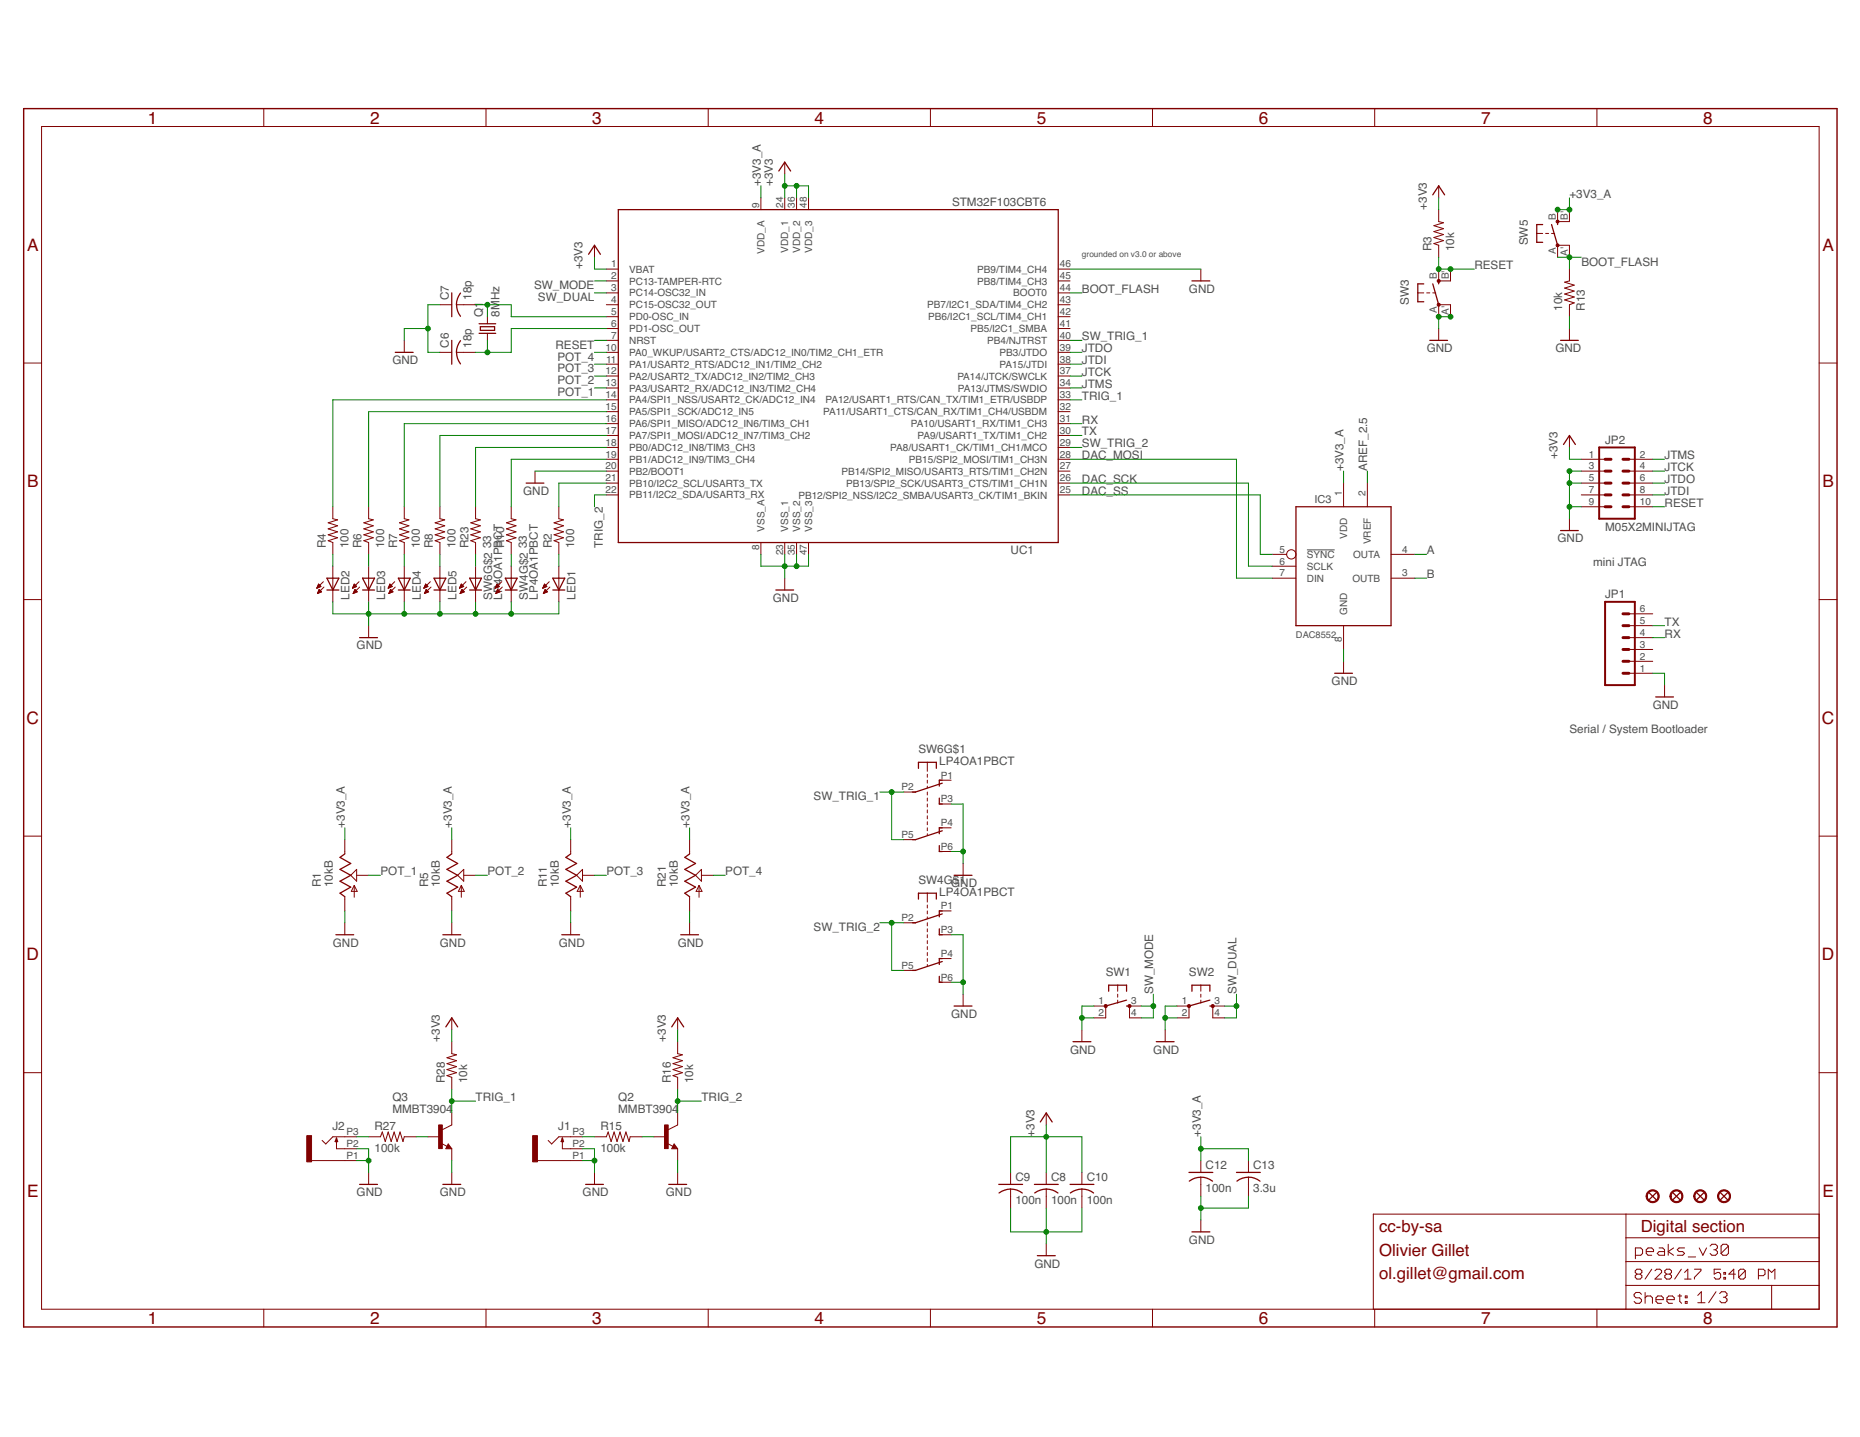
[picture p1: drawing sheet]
<svg xmlns="http://www.w3.org/2000/svg" width="279mm" height="216mm" viewBox="0 0 279 216" stroke-linecap="round" stroke-linejoin="round" font-family="sans-serif">
<path d="M196.3 82.6h4.2" fill="none" stroke="#505050" stroke-width=".15"/>
<g fill="none" stroke="#800000" stroke-width=".15">
<path d="M6.2 19h267.1v177.7h-267.1zM39.6 16.3v2.7M73 16.3v2.7M106.4 16.3v2.7M139.8 16.3v2.7M173.1 16.3v2.7M206.5 16.3v2.7M239.9 16.3v2.7M89.3 36.9v1.8M114.3 29.7v1.8M117.9 24.4v1.7M117.9 29.7v1.8"/>
<path d="M119.7 29.7v1.8M121.5 29.7v1.8M216.1 27.9v1.8M216.1 31.5v1.8l.7 .2-1.4 .4 1.4 .5-1.4 .4 1.4 .4-1.4 .5 1.4 .5-1.4 .4 .7 .3v1.8M230.8 35.1h.9M232.2 35.1h.4M233.1 35.1h.4M234 31.5v1.8h1.8v-1.8M234 38.7v-1.8h1.8v1.8M3.6 54.5h2.6M60.7 51.1v1.8M66.1 45.8h1.8"/>
<path d="M66.1 52.9h1.8M68.6 45.8h2.8M68.6 52.9h2.8M73.2 47.6v1M73.2 50.1v1M91.1 49.4h1.8M91.1 51.1h1.8M91.1 45.8h1.8M91.1 40.4h1.8M91.1 47.6h1.8M91.1 54.7h1.8M91.1 56.5h1.8"/>
<path d="M91.1 58.3h1.8M91.1 52.9h1.8M91.1 42.2h1.8M91.1 44h1.8M159 49.4h1.7M159 51.1h1.7M159 45.8h1.7M159 40.4h1.7M159 47.6h1.7M159 54.7h1.7M159 56.5h1.7M159 58.3h1.7"/>
<path d="M159 52.9h1.7M159 42.2h1.7M159 44h1.7M180.4 40.4v1.8M213 44h.9M214.3 44h.5M215.2 44h.5M216.1 47.6v-1.8h1.8v1.8M216.1 40.4v1.8h1.8v-1.8M216.1 49.4v1.7M235.8 40.4v1.8l-.8 .2 1.5 .4-1.5 .5 1.5 .4-1.5 .5 1.5 .4-1.5 .5 1.5 .4-.7 .3v1.8M235.8 49.4v1.7"/>
<path d="M273.3 54.5h2.6M50 76.1v1.8l.7 .2-1.4 .4 1.4 .5-1.4 .5 1.4 .4-1.4 .4 1.4 .5-1.4 .4 .7 .3v1.8M55.4 76.1v1.8l.7 .2-1.4 .4 1.4 .5-1.4 .5 1.4 .4-1.4 .4 1.4 .5-1.4 .4 .7 .3v1.8M60.7 76.1v1.8l.7 .2-1.4 .4 1.4 .5-1.4 .5 1.4 .4-1.4 .4 1.4 .5-1.4 .4 .7 .3v1.8M66.1 76.1v1.8l.7 .2-1.4 .4 1.4 .5-1.4 .5 1.4 .4-1.4 .4 1.4 .5-1.4 .4 .7 .3v1.8M71.4 76.1v1.8l.8 .2-1.5 .4 1.5 .5-1.5 .5 1.5 .4-1.5 .4 1.5 .5-1.5 .4 .7 .3v1.8M76.8 76.1v1.8l.7 .2-1.4 .4 1.4 .5-1.4 .5 1.4 .4-1.4 .4 1.4 .5-1.4 .4 .7 .3v1.8M80.4 70.8v1.8M83.9 76.1v1.8l.7 .2-1.4 .4 1.4 .5-1.4 .5 1.4 .4-1.4 .4 1.4 .5-1.4 .4 .7 .3v1.8M91.1 69h1.8M91.1 67.2h1.8M91.1 63.6h1.8"/>
<path d="M91.1 70.8h1.8M91.1 72.6h1.8M91.1 65.4h1.8M91.1 61.8h1.8M91.1 60.1h1.8M91.1 74.4h1.8M159 69h1.7M159 67.2h1.7M159 63.6h1.7M159 70.8h1.7M159 72.6h1.7M159 65.4h1.7"/>
<path d="M159 61.8h1.7M159 60.1h1.7M159 74.4h1.7M201.8 72.6v3.5M205.4 72.6v3.5M235.8 65.4v1.8M235.8 77.9v1.8M237.5 69h3.6M237.5 70.8h3.6M237.5 72.6h3.6M237.5 74.4h3.6M237.5 76.1h3.6"/>
<path d="M244.7 69h3.6M244.7 70.8h3.6M244.7 72.6h3.6M244.7 74.4h3.6M244.7 76.1h3.6M3.6 90.1h2.6M47.6 88.4h.1M47.6 88.3h.2M47.7 88.2h.3M47.7 88.2h.4M47.7 89.1h.1M47.7 88.1h.5"/>
<path d="M47.7 89h.3M47.8 88h.3M47.8 89h.4M47.8 87.9h.2M47.8 88.9h.5M47.8 87.8h.2M47.8 88.8h.4M47.9 87.8h.1M47.9 88.8h.3M47.9 87.8l-.3 .6M47.9 87.8l.3 .3-.6 .3M47.9 88.7h.2"/>
<path d="M47.9 88.6h.1M47.9 88.6l.4 .3-.6 .3zM48.6 87.4l-1 1M48.7 88.2l-1 1M50 85.1v5.3M53 88.4h.1M53 88.3h.1M53 88.2h.3M53 88.2h.5M53.1 89.1h.1M53.1 88.1h.4M53.1 89h.2"/>
<path d="M53.1 88h.4M53.1 89h.4M53.1 87.9h.3M53.2 87.8h.1M53.2 88.9h.5M53.2 88.8h.4M53.2 87.8l-.2 .6M53.2 87.8l.4 .3-.6 .3M53.2 88.8h.3M53.3 88.7h.1M53.3 88.6h.1M53.3 88.6l.4 .3-.7 .3z"/>
<path d="M53.9 87.4l-.9 1M54 88.2l-1 1M55.4 85.1v5.3M55.4 94v1.8M58.3 88.4h.1M58.3 88.3h.2M58.4 88.2h.3M58.4 88.2h.4M58.4 89.1h.1M58.4 88.1h.5M58.5 89h.2M58.5 88h.3"/>
<path d="M58.5 89h.4M58.5 87.9h.2M58.5 88.9h.5M58.5 87.8h.2M58.5 88.8h.4M58.6 87.8h.1M58.6 87.8l-.3 .6M58.6 87.8l.3 .3-.6 .3M58.6 88.8h.3M58.6 88.7h.2M58.7 88.6h.1M58.7 88.6l.3 .3-.6 .3z"/>
<path d="M59.3 87.4l-1 1M59.4 88.2l-1 1M60.7 85.1v5.3M63.7 88.4h.1M63.7 88.3h.2M63.7 88.2h.3M63.8 88.2h.4M63.8 89.1h.1M63.8 88.1h.5M63.8 89h.3M63.8 88h.4M63.8 89h.4"/>
<path d="M63.9 87.9h.2M63.9 88.9h.5M63.9 87.8h.1M63.9 88.8h.4M63.9 88.8h.3M63.9 87.8l-.2 .6M63.9 87.8l.4 .3-.6 .3M64 88.7h.1M64 88.6h.1M64 88.6l.4 .3-.6 .3zM64.6 87.4l-.9 1M64.7 88.2l-.9 1"/>
<path d="M66.1 85.1v5.3M69 88.4h.1M69.1 88.3h.1M69.1 88.2h.3M69.1 88.2h.5M69.1 89.1h.1M69.2 88.1h.4M69.2 89h.2M69.2 88h.3M69.2 89h.4M69.2 87.9h.3M69.2 88.9h.5"/>
<path d="M69.3 87.8h.1M69.3 88.8h.4M69.3 87.8l-.3 .6M69.3 87.8l.4 .3-.7 .3M69.3 88.8h.3M69.3 88.7h.2M69.4 88.6h.1M69.4 88.6l.3 .3-.6 .3zM70 87.4l-1 1M70.1 88.2l-1 1M71.4 85.1v5.3M74.4 88.4h.1"/>
<path d="M74.4 88.3h.2M74.4 88.2h.3M74.5 88.2h.4M74.5 88.1h.5M74.5 89.1h.1M74.5 89h.3M74.5 88h.4M74.6 87.9h.2M74.6 89h.4M74.6 88.9h.5M74.6 87.8h.1M74.6 88.8h.4"/>
<path d="M74.7 87.8h.1M74.7 88.8h.2M74.7 87.8l-.3 .6M74.7 87.8l.3 .3-.6 .3M74.7 88.7h.2M74.7 88.6h.1M74.7 88.6l.4 .3-.6 .3zM75.4 87.4l-1 1M75.5 88.2l-1 1M76.8 85.1v5.3M81.5 88.4h.1M81.6 88.3h.1"/>
<path d="M81.6 88.2h.3M81.6 88.2h.5M81.6 89.1h.1M81.7 88.1h.4M81.7 88h.3M81.7 89h.2M81.7 89h.4M81.7 87.9h.3M81.7 88.9h.5M81.8 87.8h.1M81.8 88.8h.3M81.8 87.8l-.3 .6"/>
<path d="M81.8 87.8l.3 .3-.6 .3M81.8 88.7h.2M81.9 88.6h.1M81.9 88.6l.3 .3-.6 .3zM82.5 87.4l-1 1M82.6 88.2l-1 1M83.9 85.1v5.3M114.3 81.5v1.8M117.9 81.5v1.8M117.9 86.9v1.7M119.7 81.5v1.8M121.5 81.5v1.8"/>
<path d="M191.1 83.3h2.2M191.1 85.1h3.6M191.1 86.9h3.6M201.8 94v3.6M201.8 99.4v1.8M209 83.3h3.5M209 86.9h3.5M244.7 99.4h3.6M244.7 97.6h3.6M244.7 95.8h3.6M244.7 94h3.6M244.7 92.2h3.6"/>
<path d="M273.3 90.1h2.6M135.7 119h1.8M139.3 114.5v1.4M139.3 116.3v.5M139.3 117.2v.5M139.3 118.1v.3M139.3 119v.4M139.3 119.9v.5M141.1 117.2h1.8M244.7 101.2h3.6M250 102.9v1.8M3.6 125.6h2.6"/>
<path d="M51.8 126.2v2.1M51.8 134.7v2.2M51.8 138.6v1.8M52.7 131.5l.9-.9v1.8zM53.2 133v1.8M53.2 133l.5 .9h-.9zM53.6 131.5h1.8M67.9 126.2v2.1M67.9 134.7v2.2M67.9 138.6v1.8M68.7 131.5l1-.9v1.8zM69.3 133l.4 .9h-.8z"/>
<path d="M69.3 133v1.8M69.7 131.5h1.7M85.7 126.2v2.1M85.7 134.7v2.2M85.7 138.6v1.8M86.6 131.5l.9-.9v1.8zM87.2 133l.4 .9h-.9zM87.2 133v1.8M87.5 131.5h1.8M103.6 126.2v2.1M103.6 134.7v2.2M103.6 138.6v1.8"/>
<path d="M104.5 131.5l.9-.9v1.8zM105 133l.5 .9h-.9zM105 133v1.8M105.4 131.5h1.8M135.7 126.2h1.8M135.7 138.6h1.8M139.3 120.8v.4M139.3 121.7v.4M139.3 122.6v.4M139.3 123.5v.4M139.3 124.4v.4M139.3 125.3v.2"/>
<path d="M139.3 134.2v1.3M139.3 136v.4M139.3 136.9v.4M139.3 137.8v.2M139.3 138.6v.5M139.3 139.6v.4M141.1 120.8h1.8M141.1 127.9h1.8M141.1 124.4h1.8M141.1 136.9h1.8M144.7 129.7v1.8M273.3 125.6h2.6"/>
<path d="M67.9 152.9v1.8M67.9 156.5v1.8l.7 .2-1.5 .4 1.5 .5-1.5 .4 1.5 .5-1.5 .4 1.5 .5-1.5 .4 .8 .3v1.8M101.8 152.9v1.8M101.8 156.5v1.8l.7 .2-1.4 .4 1.4 .5-1.4 .4 1.4 .5-1.4 .4 1.4 .5-1.4 .4 .7 .3v1.8M135.7 145.8h1.8M139.3 140.4v.5M139.3 141.3v.5M139.3 142.2v.5M139.3 143.1v.5M139.3 144v.5M139.3 144.9v.3M141.1 140.4h1.8"/>
<path d="M141.1 147.6h1.8M141.1 144h1.8M144.7 149.4v1.8M162.5 154.7v1.8M164.3 151.2h1.8v1.7h-1.8M167.9 148v.9M167.9 149.4v.4M167.9 150.3v.4M171.4 151.2h-1.7v1.7h1.7M175 154.7v1.8M176.8 151.2h1.8v1.7h-1.8M180.4 148v.9"/>
<path d="M180.4 149.4v.4M180.4 150.3v.4M184 151.2h-1.8v1.7h1.8M3.6 161.2h2.6M46.8 174.4h6.8M50.5 171v1.6h3.1M53.6 170.8h-3.6l-1.1 1.1-.5-.6M55.4 170.8h1.7l.3-.7 .5 1.4 .4-1.4 .5 1.4 .4-1.4 .4 1.4 .5-1.4 .4 1.4 .2-.7h1.8M55.4 176.1v1.8M64.3 170.8h1.8M66.3 171.8l.9 .4M67.3 171.9l.6 .7h-.9z"/>
<path d="M67.9 167.2v1.8l-1.5 .7M67.9 172.6v1.8M67.9 176.1v1.8M80.7 174.4h6.8M84.5 171v1.6h3M87.5 170.8h-3.6l-1 1.1-.6-.6M89.3 176.1v1.8M89.3 170.8h1.8l.3-.7 .4 1.4 .4-1.4 .5 1.4 .4-1.4 .5 1.4 .4-1.4 .5 1.4 .2-.7h1.7M98.2 170.8h1.8M100.2 171.8l.9 .4M101.3 171.9l.5 .7h-.9zM101.8 167.2v1.8l-1.4 .7"/>
<path d="M101.8 172.6v1.8M101.8 176.1v1.8M151.8 176.1v1.8M151.8 178.6v2.9M157.2 167.2v1.8M157.2 176.1v1.8M157.2 178.6v2.9M162.5 176.1v1.8M162.5 178.6v2.9M180.4 174.4v1.7M180.4 176.9v2.8M187.5 174.4v1.7"/>
<path d="M187.5 176.9v2.8M273.3 161.2h2.6M39.6 196.7v2.7M73 196.7v2.7M106.4 196.7v2.7M139.8 196.7v2.7M157.2 186.9v1.8M173.1 196.7v2.7M180.4 183.3v1.8M206.5 196.7v2.7M239.9 196.7v2.7M244.2 193.1h29.1"/>
<path d="M244.2 182.4v14.3M244.2 189.5h29.1M244.2 186h29.1M245.7 188.6h.8l.2-.3v-.5l-.2-.3h-.8v1.6M245.9 191.4l-.3-.2v-.3l.3-.2h.5l.2 .2v.3l-.2 .2M245.9 191.4l-.3 .3v.2l.3 .3h.5l.2-.3v-.2l-.2-.3M245.9 191.4h.5M246.6 194.5l-.3-.3h-.6l-.2 .3v.2l.2 .3h.6l.3 .3v.2l-.3 .3h-.6l-.2-.3M247.1 195l.3-.3h.5l.3 .3v.8M247.1 194.2v1.6M247.3 188h1.1v-.2l-.3-.3h-.5l-.3 .3v.5l.3 .3h.5M248.1 190.7l-1 1.5"/>
<path d="M248.6 190.9l.3-.2h.4l.3 .2v.3l-1 1h1M248.8 195.3h1.1v-.3l-.3-.3h-.6l-.2 .3v.5l.2 .3h.6M249.2 187.5h.6l.2 .3v.8h-.8l-.3-.3 .3-.3h.8M250.3 191.4l-.2-.2v-.3l.2-.2h.5l.3 .2v.3l-.3 .2M250.3 191.4l-.2 .3v.2l.2 .3h.5l.3-.3v-.2l-.3-.3M250.3 191.4h.5M250.4 195.3h1.1v-.3l-.3-.3h-.5l-.3 .3v.5l.3 .3h.5M250.6 186.9v1.7M251.4 187.5l-.8 .5 .8 .6M252.1 194.7h.5M252.3 194.5v1l.3 .3M252.6 190.7l-1 1.5"/>
<path d="M253 187.5h-.8l-.3 .3 .3 .2h.6l.2 .3-.2 .3h-.9M253 192.2h1M253 191.2l.5-.5v1.5M253.2 194.7h.2v.3h-.2zM253.2 195.5h.2v.3h-.2zM253.6 188.8h1.1M254.5 190.7h1v.2l-1 1v.3M255 194.6l.6-.5v1.6M255 195.7h1.1M255.2 187.5l.6 1.1 .5-1.1M256.9 187.2l.3-.3h.5l.3 .3v.3l-.3 .3M257.4 187.8h.3"/>
<path d="M257.7 187.8l.3 .2v.3l-.3 .3h-.5l-.3-.3M257.8 194.1l-1.1 1.6M258.3 194.4l.3-.3h.5l.3 .3v.2l-.3 .3M258.5 190.7h-1v.7l.5-.2h.2l.3 .2v.5l-.3 .3h-.5l-.2-.3M258.9 194.9h.2M259 191.9h.2v.3h-.2zM259 191.2h.2v.2h-.2zM259.1 194.9l.3 .3v.3l-.3 .2h-.5l-.3-.2M259.6 187.2v1.1l-.2 .3h-.6l-.3-.3M259.6 187.2l-.2-.3h-.6l-.3 .3v1.1M259.6 187.2l-1.1 1.1M260.7 191.4h-1l.7-.7v1.5"/>
<path d="M262.2 190.9l-.3-.2h-.5l-.2 .2v1M262.2 190.9v1l-.3 .3h-.5l-.2-.3M262.2 190.9l-1 1M264.1 191.7h.8l.2-.3v-.5l-.2-.2h-.8v1.5M265.6 192.2v-1.5l.5 .5 .5-.5v1.5M266.1 193.1v3.6M273.3 182.4h-67v14.3"/>
<circle cx="194" cy="83.3" r=".7"/>
</g>
<path d="M3.6 16.3h272.3v183.1h-272.3z" fill="none" stroke="#800000" stroke-width=".21"/>
<g fill="none" stroke="#800000" stroke-width=".19">
<path d="M88.4 38.2l.9-1.3 .9 1.3M92.9 31.5h66.1v50h-66.1zM117 25.7l.9-1.3 .9 1.3M215.2 29.3l.9-1.4 .9 1.4M231.7 33.7h-.9v2.7h.9M233.1 33.7l.9 3.2M234 33.3v.4M59.4 52.9h2.7M67.9 44v3.6M67.9 51.1v3.6M69.2 51.2a2.79 2.79 0 0 0 0 3.5M69.2 44a2.79 2.79 0 0 0 0 3.5"/>
<path d="M72 48.6h2.5M72 50.1h2.5M72.2 49.1h2.1v.5h-2.1zM179 42.2h2.7M213.9 42.7h-.9v2.6h.9M214.8 51.1h2.6M215.2 42.7l.9 3.1M216.1 42.2v.5M234.4 51.1h2.7M79 72.6h2.7M194.7 76.1h14.3v17.9h-14.3zM234.4 79.7h2.7"/>
<path d="M234.9 66.8l.9-1.4 .8 1.4M49.1 88.6h1.8M49.1 86.9h1.8l-.9 1.7zM54 95.8h2.7M54.5 88.6h1.8M54.5 86.9h1.8l-.9 1.7zM59.8 88.6h1.8M59.8 86.9h1.8l-.9 1.7zM65.2 88.6h1.8M65.2 86.9h1.8l-.9 1.7zM70.5 88.6h1.8M70.5 86.9h1.8l-.9 1.7z"/>
<path d="M75.9 88.6h1.8M75.9 86.9h1.8l-.9 1.7zM83 88.6h1.8M83 86.9h1.8l-.9 1.7zM116.5 88.6h2.7M138 115.4v-.9h2.7v.9M141.1 119.9v.9h.4M141.5 117.7l-4 1.3h-.4M141.5 117.2h-.4v.9M200.5 101.2h2.7M248.7 104.7h2.7M51.8 128.3l-.7 .5 1.6 .9-1.6 .9 1.6 .9-1.6 .9 1.6 .9-1.6 .9 .7 .5"/>
<path d="M67.9 128.3l-.8 .5 1.6 .9-1.6 .9 1.6 .9-1.6 .9 1.6 .9-1.6 .9 .8 .5M85.7 128.3l-.7 .5 1.6 .9-1.6 .9 1.6 .9-1.6 .9 1.6 .9-1.6 .9 .7 .5M103.6 128.3l-.7 .5 1.6 .9-1.6 .9 1.6 .9-1.6 .9 1.6 .9-1.6 .9 .7 .5M138 135.1v-.9h2.7v.9M141.1 139.6v.8h.4M141.1 127v.9h.4M141.5 124.4h-.4v.9M141.5 136.9h-.4v.9M141.5 124.8l-4 1.4h-.4M141.5 137.3l-4 1.3h-.4M143.3 131.5h2.7M50.5 140.4h2.6"/>
<path d="M66.5 140.4h2.7M67 154.3l.9-1.4 .8 1.4M84.4 140.4h2.7M100.9 154.3l.9-1.4 .9 1.4M102.3 140.4h2.6M141.1 146.7v.9h.4M141.5 144h-.4v.9M141.5 144.5l-4 1.3h-.4M143.3 151.2h2.7M161.2 156.5h2.7M166.5 148.9v-.9h2.7v.9M169.2 151.2h.5"/>
<path d="M169.2 150.3l-3.1 .9M173.7 156.5h2.7M179 148.9v-.9h2.7v.9M181.7 151.2h.5M181.7 150.3l-3.1 .9M50.5 171l.2 .5h-.3zM54 177.9h2.7M66.5 177.9h2.7M67.3 172.2l.1 .2h-.3l.2-.4 .4 .5h-.6M84.5 171l.1 .5h-.3zM88 177.9h2.6M100.5 177.9h2.6"/>
<path d="M101.3 172.2v.2h-.2l.2-.4 .3 .5h-.5M150 177.9h3.6M150.1 179.2a2.87 2.87 0 0 1 3.5 0M155.4 177.9h3.6M155.4 179.2a2.87 2.87 0 0 1 3.5 0M156.3 168.6l.9-1.4 .9 1.4M160.7 177.9h3.6M160.8 179.2a2.87 2.87 0 0 1 3.5 0M178.6 176.1h3.6M178.6 177.5a2.87 2.87 0 0 1 3.5 0M185.7 176.1h3.6M185.8 177.5a2.84 2.84 0 0 1 3.5 0"/>
<path d="M247.7 179.2l1.1 1.1M248.8 179.2l-1.1 1.1M251.3 179.2l1.1 1.1M252.4 179.2l-1.1 1.1M254.9 179.2l1 1.1M255.9 179.2l-1 1.1M258.4 179.2l1.1 1.1M259.5 179.2l-1.1 1.1M155.8 188.7h2.7M179 185.1h2.7"/>
</g>
<path d="M240.2 67.2h5.4v10.7h-5.4zM241.1 90.4h4.5v12.5h-4.5z" fill="none" stroke="#800000" stroke-width=".3"/>
<g fill="none" stroke="#800000" stroke-width=".44">
<path d="M241.1 72.6h.9M241.1 74.4h.9M241.1 76.1h.9M241.1 69h.9M241.1 70.8h.9M243.8 72.6h.9M243.8 74.4h.9M243.8 76.1h.9M243.8 69h.9M243.8 70.8h.9M243.8 97.6h.9M243.8 99.4h.9"/>
<path d="M243.8 94h.9M243.8 95.8h.9M243.8 92.2h.9M243.8 101.2h.9"/>
</g>
<g fill="#800000" stroke="#800000" stroke-width=".15">
<path d="M65.9 169h.5v3.6h-.5z"/>
<path d="M99.8 169h.6v3.6h-.6z"/>
<path d="M46.1 170.6h.7v4h-.7z"/>
<path d="M80 170.6h.7v4h-.7z"/>
</g>
<g fill="#800000" stroke="#800000" stroke-width=".15">
<path d="M247.4 179.2a.99 .99 0 0 1 1.6-.1 .99 .99 0 0 1-.4 1.6 .99 .99 0 0 1-1.3-1h.2a.8 .8 0 0 1 1.1-.6 .8 .8 0 0 1 .2 1.3 .8 .8 0 0 1-1.3-.4v-.3h-.2z" fill-rule="evenodd"/>
<path d="M251 179.2a.98 .98 0 0 1 1.6-.1 .98 .98 0 0 1-.5 1.6 .98 .98 0 0 1-1.3-1h.2a.8 .8 0 0 1 1.2-.6 .8 .8 0 0 1 .1 1.3 .8 .8 0 0 1-1.2-.4l-.1-.3h-.2z" fill-rule="evenodd"/>
<path d="M254.8 179a.98 .98 0 0 1 1.5 .3 .98 .98 0 0 1-.7 1.4 .98 .98 0 0 1-1.2-1h.2a.81 .81 0 0 1 1.1-.7 .81 .81 0 0 1 .3 1.3 .81 .81 0 0 1-1.4-.3v-.3h-.2l.1-.3z" fill-rule="evenodd"/>
<path d="M258.4 179a.98 .98 0 0 1 1.5 .3 .98 .98 0 0 1-.7 1.4 .98 .98 0 0 1-1.2-1h.2a.81 .81 0 0 1 1.1-.7 .81 .81 0 0 1 .2 1.3 .81 .81 0 0 1-1.3-.3v-.3h-.2v-.3z" fill-rule="evenodd"/>
<path d="M182 151h.3l.1 .2-.1 .1h-.3z" fill-rule="evenodd"/>
<path d="M215.9 42.1l.2-.1 .2 .1v.3h-.4z" fill-rule="evenodd"/>
<path d="M233.8 36.7l.2-.1 .1 .1 .1 .2-.1 .1h-.3z" fill-rule="evenodd"/>
<path d="M233.8 33.1h.3l.1 .2-.1 .1h-.3z" fill-rule="evenodd"/>
<circle cx="166.1" cy="151.2" r=".24"/>
<circle cx="169.7" cy="151.2" r=".24"/>
<circle cx="178.6" cy="151.2" r=".24"/>
<circle cx="216.1" cy="45.8" r=".24"/>
</g>
<g fill="none" stroke="#008000" stroke-width=".15">
<path d="M89.3 38.7v1.7h1.8M114.3 27.9v1.8M117.9 26.1v3.6M117.9 27.9h3.6v1.8M119.7 27.9v1.8M216.1 29.7v1.8M216.1 38.7v1.7h5.4M234 38.7h3.5M235.8 29.7v1.8h-1.8M235.8 38.7v1.7M64.3 49.4h-3.6v1.7M66.1 45.8h-1.8v7.1h1.8"/>
<path d="M71.4 45.8h5.4v1.8h14.3M73.2 45.8v1.8M73.2 51.1v1.8M89.3 52.9h1.8M89.3 44h1.8M89.3 51.1h1.8M89.3 54.7h1.8M89.3 56.5h1.8M89.3 58.3h1.8M89.3 42.2h1.8M91.1 49.4h-14.3v3.5h-5.4M160.7 52.9h1.8"/>
<path d="M160.7 40.4h19.7M160.7 44h1.8M160.7 51.1h1.8M160.7 54.7h1.8M160.7 56.5h1.8M160.7 58.3h1.8M217.9 47.6h-1.8v1.8M235.8 47.6v1.8M80.4 70.8h10.7M91.1 63.6h-30.4v12.5M91.1 72.6h-7.2v3.5M91.1 61.8h-35.7v14.3"/>
<path d="M91.1 60.1h-41.1v16M91.1 65.4h-25v10.7M91.1 67.2h-19.7v8.9M91.1 69h-14.3v7.1M91.1 74.4h-1.8v1.7M160.7 72.6h26.8v12.5h3.6M160.7 69h25v17.9h5.4M160.7 74.4h28.6v8.9h1.8M160.7 60.1h1.8M160.7 63.6h1.8M160.7 65.4h1.8M160.7 67.2h1.8"/>
<path d="M201.8 70.8v1.8M205.4 70.8v1.8M235.8 67.2v1.8h1.7M235.8 72.6h1.7M235.8 76.1h1.7M237.5 70.8h-1.7v7.1M248.3 70.8h1.7M248.3 72.6h1.7M248.3 76.1h1.7M248.3 69h1.7M248.3 74.4h1.7M50 83.3v1.8"/>
<path d="M50 90.4v1.8h33.9v-1.8M55.4 83.3v1.8M55.4 90.4v3.6M60.7 83.3v1.8M60.7 90.4v1.8M66.1 83.3v1.8M66.1 90.4v1.8M71.4 83.3v1.8M71.4 90.4v1.8M76.8 83.3v1.8M76.8 90.4v1.8M83.9 83.3v1.8"/>
<path d="M114.3 83.3v1.8h7.2v-1.8M117.9 83.3v3.6M119.7 83.3v1.8M201.8 97.6v1.8M212.5 83.3h1.8M212.5 86.9h1.8M248.3 95.8h1.7M248.3 94h1.7M132.2 119h3.5M133.9 119v7.2h1.8M248.3 101.2h1.7v1.7M51.8 124.4v1.8"/>
<path d="M51.8 136.9v1.7M55.4 131.5h1.7M67.9 124.4v1.8M67.9 136.9v1.7M71.4 131.5h1.8M85.7 124.4v1.8M85.7 136.9v1.7M89.3 131.5h1.8M103.6 124.4v1.8M103.6 136.9v1.7M107.2 131.5h1.7M132.2 138.6h3.5"/>
<path d="M133.9 138.6v7.2h1.8M142.9 120.8h1.8v8.9M142.9 127.9h1.8M67.9 154.7v1.8M101.8 154.7v1.8M142.9 140.4h1.8v9M142.9 147.6h1.8M162.5 152.9h1.8M164.3 151.2h-1.8v3.5M171.4 151.2h1.8M173.2 149.4v3.5h-1.8M175 152.9h1.8"/>
<path d="M176.8 151.2h-1.8v3.5M184 151.2h1.7M185.7 149.4v3.5h-1.7M53.6 174.4h1.8M53.6 172.6h1.8v3.5M53.6 170.8h1.8M62.5 170.8h1.8M67.9 163.7v3.5M67.9 174.4v1.7M67.9 165.4h3.5M87.5 174.4h1.8M87.5 172.6h1.8v3.5"/>
<path d="M87.5 170.8h1.8M96.4 170.8h1.8M101.8 163.7v3.5M101.8 174.4v1.7M101.8 165.4h3.6M151.8 176.1v-5.3h10.7v5.3M157.2 169v7.1M180.4 172.6h7.1v1.8M180.4 170.8v3.6M180.4 179.7v3.6M187.5 179.7v1.8h-7.1M151.8 181.5v3.6h10.7v-3.6"/>
<path d="M157.2 181.5v5.4"/>
</g>
<g fill="#008000" stroke="#008000" stroke-width=".15">
<circle cx="117.9" cy="85.1" r=".36"/>
<circle cx="119.7" cy="85.1" r=".36"/>
<circle cx="64.3" cy="49.4" r=".36"/>
<circle cx="235.8" cy="70.8" r=".36"/>
<circle cx="235.8" cy="72.6" r=".36"/>
<circle cx="235.8" cy="76.1" r=".36"/>
<circle cx="55.4" cy="174.4" r=".36"/>
<circle cx="157.2" cy="185.1" r=".36"/>
<circle cx="162.5" cy="152.9" r=".36"/>
<circle cx="175" cy="152.9" r=".36"/>
<circle cx="55.4" cy="92.2" r=".36"/>
<circle cx="60.7" cy="92.2" r=".36"/>
<circle cx="66.1" cy="92.2" r=".36"/>
<circle cx="71.4" cy="92.2" r=".36"/>
<circle cx="76.8" cy="92.2" r=".36"/>
<circle cx="89.3" cy="174.4" r=".36"/>
<circle cx="144.7" cy="127.9" r=".36"/>
<circle cx="144.7" cy="147.6" r=".36"/>
<circle cx="217.9" cy="47.6" r=".36"/>
<circle cx="216.1" cy="47.6" r=".36"/>
<circle cx="180.4" cy="181.5" r=".36"/>
<circle cx="119.7" cy="27.9" r=".36"/>
<circle cx="117.9" cy="27.9" r=".36"/>
<circle cx="157.2" cy="170.8" r=".36"/>
<circle cx="73.2" cy="45.8" r=".36"/>
<circle cx="73.2" cy="52.9" r=".36"/>
<circle cx="235.8" cy="38.7" r=".36"/>
<circle cx="216.1" cy="40.4" r=".36"/>
<circle cx="217.9" cy="40.4" r=".36"/>
<circle cx="67.9" cy="165.4" r=".36"/>
<circle cx="180.4" cy="172.6" r=".36"/>
<circle cx="235.8" cy="31.5" r=".36"/>
<circle cx="234" cy="31.5" r=".36"/>
<circle cx="173.2" cy="151.2" r=".36"/>
<circle cx="185.7" cy="151.2" r=".36"/>
<circle cx="101.8" cy="165.4" r=".36"/>
<circle cx="133.9" cy="119" r=".36"/>
<circle cx="133.9" cy="138.6" r=".36"/>
</g>
<g font-size="2.6" fill="#800000">
<text x="22.2" y="18.6">1</text>
<text x="55.6" y="18.6">2</text>
<text x="89" y="18.6">3</text>
<text x="122.3" y="18.6">4</text>
<text x="155.7" y="18.6">5</text>
<text x="189.1" y="18.6">6</text>
<text x="222.5" y="18.6">7</text>
<text x="255.9" y="18.6">8</text>
<text x="4.1" y="37.7">A</text>
<text x="273.8" y="37.7">A</text>
<text x="4.1" y="73.2">B</text>
<text x="273.8" y="73.2">B</text>
<text x="4" y="108.8">C</text>
<text x="273.7" y="108.8">C</text>
<text x="4" y="144.3">D</text>
<text x="273.7" y="144.3">D</text>
<text x="4.1" y="179.8">E</text>
<text x="273.8" y="179.8">E</text>
<text x="22.2" y="198.9">1</text>
<text x="55.6" y="198.9">2</text>
<text x="89" y="198.9">3</text>
<text x="122.3" y="198.9">4</text>
<text x="155.7" y="198.9">5</text>
<text x="189.1" y="198.9">6</text>
<text x="222.5" y="198.9">7</text>
<text x="255.9" y="198.9">8</text>
</g>
<g font-size="2.5" fill="#800000">
<text x="207.2" y="185.1">cc-by-sa</text>
<text x="246.5" y="185.1">Digital section</text>
<text x="207.2" y="188.7">Olivier Gillet</text>
<text x="207.2" y="192.2">ol.gillet@gmail.com</text>
</g>
<g font-size="1.8" fill="#505050">
<text x="114.3" y="27.9" transform="rotate(-90 114.3 27.9)">+3V3_A</text>
<text x="116.1" y="27.9" transform="rotate(-90 116.1 27.9)">+3V3</text>
<text x="235.8" y="29.7">+3V3_A</text>
<text x="143" y="31">STM32F103CBT6</text>
<text x="214.3" y="31.5" transform="rotate(-90 214.3 31.5)">+3V3</text>
<text x="87.5" y="40.4" transform="rotate(-90 87.5 40.4)">+3V3</text>
<text x="215.1" y="37.7" transform="rotate(-90 215.1 37.7)">R3</text>
<text x="218.4" y="37.7" transform="rotate(-90 218.4 37.7)">10k</text>
<text x="221.5" y="40.4">RESET</text>
<text x="229.5" y="36.9" transform="rotate(-90 229.5 36.9)">SW5</text>
<text x="237.5" y="39.9">BOOT_FLASH</text>
<text x="67.4" y="45.1" transform="rotate(-90 67.4 45.1)">C7</text>
<text x="70.8" y="45.1" transform="rotate(-90 70.8 45.1)">18p</text>
<text x="72.5" y="47.6" transform="rotate(-90 72.5 47.6)">Q1</text>
<text x="75" y="47.6" transform="rotate(-90 75 47.6)">8MHz</text>
<text x="80.2" y="43.5">SW_MODE</text>
<text x="80.8" y="45.2">SW_DUAL</text>
<text x="162.5" y="44">BOOT_FLASH</text>
<text x="178.6" y="44">GND</text>
<text x="211.6" y="45.8" transform="rotate(-90 211.6 45.8)">SW3</text>
<text x="234.7" y="46.7" transform="rotate(-90 234.7 46.7)">10k</text>
<text x="238.1" y="46.7" transform="rotate(-90 238.1 46.7)">R13</text>
<text x="67.4" y="52.2" transform="rotate(-90 67.4 52.2)">C6</text>
<text x="70.8" y="52.2" transform="rotate(-90 70.8 52.2)">18p</text>
<text x="83.4" y="52.4">RESET</text>
<text x="162.5" y="52.9">JTDO</text>
<text x="162.5" y="51.1">SW_TRIG_1</text>
<text x="214.3" y="52.9">GND</text>
<text x="233.6" y="52.9">GND</text>
<text x="58.9" y="54.7">GND</text>
<text x="83.7" y="57.8">POT_2</text>
<text x="83.7" y="59.5">POT_1</text>
<text x="83.7" y="56">POT_3</text>
<text x="83.7" y="54.2">POT_4</text>
<text x="162.5" y="54.7">JTDI</text>
<text x="162.5" y="56.5">JTCK</text>
<text x="162.5" y="58.3">JTMS</text>
<text x="162.5" y="60.1">TRIG_1</text>
<text x="162.5" y="63.6">RX</text>
<text x="162.5" y="65.4">TX</text>
<text x="162.5" y="69">DAC_MOSI</text>
<text x="162.5" y="67.2">SW_TRIG_2</text>
<text x="201.8" y="70.8" transform="rotate(-90 201.8 70.8)">+3V3_A</text>
<text x="205.4" y="70.8" transform="rotate(-90 205.4 70.8)">AREF_2.5</text>
<text x="234" y="69" transform="rotate(-90 234 69)">+3V3</text>
<text x="241.1" y="66.7">JP2</text>
<text x="250" y="70.8">JTCK</text>
<text x="250" y="69">JTMS</text>
<text x="78.6" y="74.4">GND</text>
<text x="162.5" y="74.4">DAC_SS</text>
<text x="162.5" y="72.6">DAC_SCK</text>
<text x="250" y="76.1">RESET</text>
<text x="250" y="74.4">JTDI</text>
<text x="250" y="72.6">JTDO</text>
<text x="49" y="82.4" transform="rotate(-90 49 82.4)">R4</text>
<text x="52.3" y="82.4" transform="rotate(-90 52.3 82.4)">100</text>
<text x="54.3" y="82.4" transform="rotate(-90 54.3 82.4)">R6</text>
<text x="57.7" y="82.4" transform="rotate(-90 57.7 82.4)">100</text>
<text x="59.7" y="82.4" transform="rotate(-90 59.7 82.4)">R7</text>
<text x="63" y="82.4" transform="rotate(-90 63 82.4)">100</text>
<text x="65" y="82.4" transform="rotate(-90 65 82.4)">R8</text>
<text x="68.4" y="82.4" transform="rotate(-90 68.4 82.4)">100</text>
<text x="70.4" y="82.4" transform="rotate(-90 70.4 82.4)">R23</text>
<text x="73.8" y="82.4" transform="rotate(-90 73.8 82.4)">33</text>
<text x="75.5" y="82.3" transform="rotate(-90 75.5 82.3)">BCT</text>
<text x="79.1" y="82.4" transform="rotate(-90 79.1 82.4)">33</text>
<text x="82.9" y="82.4" transform="rotate(-90 82.9 82.4)">R2</text>
<text x="86.3" y="82.4" transform="rotate(-90 86.3 82.4)">100</text>
<text x="90.5" y="82.3" transform="rotate(-90 90.5 82.3)">TRIG_2</text>
<text x="151.8" y="83.3">UC1</text>
<text x="214.3" y="83.3">A</text>
<text x="234" y="81.5">GND</text>
<text x="241.1" y="79.7">M05X2MINIJTAG</text>
<text x="214.3" y="86.9">B</text>
<text x="239.3" y="85.1">mini JTAG</text>
<text x="241.1" y="89.9">JP1</text>
<text x="52.5" y="90.1" transform="rotate(-90 52.5 90.1)">LED2</text>
<text x="57.9" y="90.1" transform="rotate(-90 57.9 90.1)">LED3</text>
<text x="63.2" y="90.1" transform="rotate(-90 63.2 90.1)">LED4</text>
<text x="68.6" y="90.1" transform="rotate(-90 68.6 90.1)">LED5</text>
<text x="73.9" y="90.1" transform="rotate(-90 73.9 90.1)">SW6G$2</text>
<text x="75.5" y="90.1" transform="rotate(-90 75.5 90.1)">LP4OA1PR10</text>
<text x="79.3" y="90.1" transform="rotate(-90 79.3 90.1)">SW4G$2</text>
<text x="80.8" y="90.1" transform="rotate(-90 80.8 90.1)">LP4OA1PBCT</text>
<text x="86.4" y="90.1" transform="rotate(-90 86.4 90.1)">LED1</text>
<text x="116.1" y="90.4">GND</text>
<text x="250" y="95.8">RX</text>
<text x="250" y="94">TX</text>
<text x="53.6" y="97.6">GND</text>
<text x="200" y="102.9">GND</text>
<text x="248.3" y="106.5">GND</text>
<text x="138" y="113.2">SW6G$1</text>
<text x="235.8" y="110.1">Serial / System Bootloader</text>
<text x="141.1" y="115">LP4OA1PBCT</text>
<text x="51.8" y="124.4" transform="rotate(-90 51.8 124.4)">+3V3_A</text>
<text x="67.9" y="124.4" transform="rotate(-90 67.9 124.4)">+3V3_A</text>
<text x="85.7" y="124.4" transform="rotate(-90 85.7 124.4)">+3V3_A</text>
<text x="103.6" y="124.4" transform="rotate(-90 103.6 124.4)">+3V3_A</text>
<text x="122.2" y="120.3">SW_TRIG_1</text>
<text x="57.1" y="131.5">POT_1</text>
<text x="73.2" y="131.5">POT_2</text>
<text x="91.1" y="131.5">POT_3</text>
<text x="108.9" y="131.5">POT_4</text>
<text x="48.2" y="133.3" transform="rotate(-90 48.2 133.3)">R1</text>
<text x="50" y="133.3" transform="rotate(-90 50 133.3)">10kB</text>
<text x="64.3" y="133.3" transform="rotate(-90 64.3 133.3)">R5</text>
<text x="66.1" y="133.3" transform="rotate(-90 66.1 133.3)">10kB</text>
<text x="82.2" y="133.3" transform="rotate(-90 82.2 133.3)">R11</text>
<text x="83.9" y="133.3" transform="rotate(-90 83.9 133.3)">10kB</text>
<text x="100" y="133.3" transform="rotate(-90 100 133.3)">R21</text>
<text x="101.8" y="133.3" transform="rotate(-90 101.8 133.3)">10kB</text>
<text x="138" y="132.8">SW4G$1</text>
<text x="141.1" y="134.6">LP4OA1PBCT</text>
<text x="142.9" y="133.3">GND</text>
<text x="50" y="142.2">GND</text>
<text x="66.1" y="142.2">GND</text>
<text x="83.9" y="142.2">GND</text>
<text x="101.8" y="142.2">GND</text>
<text x="122.2" y="139.9">SW_TRIG_2</text>
<text x="166.1" y="146.7">SW1</text>
<text x="173.2" y="149.4" transform="rotate(-90 173.2 149.4)">SW_MODE</text>
<text x="178.6" y="146.7">SW2</text>
<text x="185.7" y="149.4" transform="rotate(-90 185.7 149.4)">SW_DUAL</text>
<text x="142.9" y="152.9">GND</text>
<text x="66.1" y="156.5" transform="rotate(-90 66.1 156.5)">+3V3</text>
<text x="100" y="156.5" transform="rotate(-90 100 156.5)">+3V3</text>
<text x="160.7" y="158.3">GND</text>
<text x="173.2" y="158.3">GND</text>
<text x="58.9" y="167.2">MMBT3904</text>
<text x="58.9" y="165.4">Q3</text>
<text x="66.8" y="162.8" transform="rotate(-90 66.8 162.8)">R28</text>
<text x="70.2" y="162.8" transform="rotate(-90 70.2 162.8)">10k</text>
<text x="71.4" y="165.4">TRIG_1</text>
<text x="92.9" y="167.2">MMBT3904</text>
<text x="92.9" y="165.4">Q2</text>
<text x="100.7" y="162.8" transform="rotate(-90 100.7 162.8)">R16</text>
<text x="104.1" y="162.8" transform="rotate(-90 104.1 162.8)">10k</text>
<text x="105.4" y="165.4">TRIG_2</text>
<text x="49.9" y="169.7">J2</text>
<text x="56.3" y="173.1">100k</text>
<text x="56.3" y="169.7">R27</text>
<text x="83.9" y="169.7">J1</text>
<text x="90.2" y="173.1">100k</text>
<text x="90.2" y="169.7">R15</text>
<text x="155.4" y="170.8" transform="rotate(-90 155.4 170.8)">+3V3</text>
<text x="180.4" y="170.8" transform="rotate(-90 180.4 170.8)">+3V3_A</text>
<text x="53.6" y="179.7">GND</text>
<text x="66.1" y="179.7">GND</text>
<text x="87.5" y="179.7">GND</text>
<text x="100" y="179.7">GND</text>
<text x="152.5" y="177.5">C9</text>
<text x="157.9" y="177.5">C8</text>
<text x="163.2" y="177.5">C10</text>
<text x="181.1" y="179.1">100n</text>
<text x="181.1" y="175.7">C12</text>
<text x="188.2" y="179.1">3.3u</text>
<text x="188.2" y="175.7">C13</text>
<text x="152.5" y="180.9">100n</text>
<text x="157.9" y="180.9">100n</text>
<text x="163.2" y="180.9">100n</text>
<text x="155.4" y="190.4">GND</text>
<text x="178.6" y="186.9">GND</text>
</g>
<text font-size="1.7" fill="#505050" x="197.5" y="75.5">IC3</text>
<g font-size="1.5" fill="#505050">
<text x="114.1" y="31.2" transform="rotate(-90 114.1 31.2)">9</text>
<text x="117.6" y="31.2" transform="rotate(-90 117.6 31.2)">24</text>
<text x="119.4" y="31.2" transform="rotate(-90 119.4 31.2)">36</text>
<text x="121.2" y="31.2" transform="rotate(-90 121.2 31.2)">48</text>
<text x="233.7" y="33" transform="rotate(-90 233.7 33)">B</text>
<text x="235.5" y="33" transform="rotate(-90 235.5 33)">B'</text>
<text x="91.8" y="40.2">1</text>
<text x="91.8" y="42">2</text>
<text x="94.5" y="41">VBAT</text>
<text x="114.8" y="38.2" transform="rotate(-90 114.8 38.2)">VDD_A</text>
<text x="118.4" y="38" transform="rotate(-90 118.4 38)">VDD_1</text>
<text x="120.2" y="38" transform="rotate(-90 120.2 38)">VDD_2</text>
<text x="122" y="38" transform="rotate(-90 122 38)">VDD_3</text>
<text x="146.8" y="41">PB9/TIM4_CH4</text>
<text x="159.2" y="40.2">46</text>
<text x="159.2" y="42">45</text>
<text x="215.9" y="42" transform="rotate(-90 215.9 42)">B</text>
<text x="217.6" y="42" transform="rotate(-90 217.6 42)">B'</text>
<text x="233.7" y="38.1" transform="rotate(-90 233.7 38.1)">A</text>
<text x="235.5" y="38.4" transform="rotate(-90 235.5 38.4)">A'</text>
<text x="91.8" y="43.8">3</text>
<text x="91.8" y="45.5">4</text>
<text x="91.8" y="47.3">5</text>
<text x="94.5" y="42.8">PC13-TAMPER-RTC</text>
<text x="94.5" y="44.5">PC14-OSC32_IN</text>
<text x="94.5" y="46.3">PC15-OSC32_OUT</text>
<text x="139.3" y="46.3">PB7/I2C1_SDA/TIM4_CH2</text>
<text x="146.8" y="42.8">PB8/TIM4_CH3</text>
<text x="152.2" y="44.5">BOOT0</text>
<text x="159.2" y="45.5">43</text>
<text x="159.2" y="47.3">42</text>
<text x="159.2" y="43.8">44</text>
<text x="215.9" y="47" transform="rotate(-90 215.9 47)">A</text>
<text x="217.6" y="47.3" transform="rotate(-90 217.6 47.3)">A'</text>
<text x="90.9" y="52.7">10</text>
<text x="91.8" y="49.1">6</text>
<text x="91.8" y="50.9">7</text>
<text x="94.5" y="53.5">PA0_WKUP/USART2_CTS/ADC12_IN0/TIM2_CH1_ETR</text>
<text x="94.5" y="49.9">PD1-OSC_OUT</text>
<text x="94.5" y="51.7">NRST</text>
<text x="94.5" y="48.1">PD0-OSC_IN</text>
<text x="139.4" y="48.1">PB6/I2C1_SCL/TIM4_CH1</text>
<text x="145.8" y="49.9">PB5/I2C1_SMBA</text>
<text x="148.3" y="51.7">PB4/NJTRST</text>
<text x="150.1" y="53.5">PB3/JTDO</text>
<text x="159.2" y="49.1">41</text>
<text x="159.2" y="50.9">40</text>
<text x="159.2" y="52.7">39</text>
<text x="90.9" y="56.3">12</text>
<text x="90.9" y="58">13</text>
<text x="90.9" y="59.8">14</text>
<text x="91.1" y="54.5">11</text>
<text x="94.5" y="55.3">PA1/USART2_RTS/ADC12_IN1/TIM2_CH2</text>
<text x="94.5" y="57">PA2/USART2_TX/ADC12_IN2/TIM2_CH3</text>
<text x="94.5" y="58.8">PA3/USART2_RX/ADC12_IN3/TIM2_CH4</text>
<text x="143.8" y="57">PA14/JTCK/SWCLK</text>
<text x="143.9" y="58.8">PA13/JTMS/SWDIO</text>
<text x="150.2" y="55.3">PA15/JTDI</text>
<text x="159.2" y="54.5">38</text>
<text x="159.2" y="59.8">33</text>
<text x="159.2" y="58">34</text>
<text x="159.2" y="56.3">37</text>
<text x="90.9" y="63.4">16</text>
<text x="90.9" y="65.2">17</text>
<text x="90.9" y="61.6">15</text>
<text x="94.5" y="64.2">PA6/SPI1_MISO/ADC12_IN6/TIM3_CH1</text>
<text x="94.5" y="66">PA7/SPI1_MOSI/ADC12_IN7/TIM3_CH2</text>
<text x="94.5" y="60.6">PA4/SPI1_NSS/USART2_CK/ADC12_IN4</text>
<text x="94.5" y="62.4">PA5/SPI1_SCK/ADC12_IN5</text>
<text x="123.7" y="62.4">PA11/USART1_CTS/CAN_RX/TIM1_CH4/USBDM</text>
<text x="124" y="60.6">PA12/USART1_RTS/CAN_TX/TIM1_ETR/USBDP</text>
<text x="136.8" y="64.2">PA10/USART1_RX/TIM1_CH3</text>
<text x="137.8" y="66">PA9/USART1_TX/TIM1_CH2</text>
<text x="159.2" y="61.6">32</text>
<text x="159.2" y="63.4">31</text>
<text x="159.2" y="65.2">30</text>
<text x="90.9" y="68.8">19</text>
<text x="90.9" y="70.5">20</text>
<text x="90.9" y="67">18</text>
<text x="94.5" y="69.5">PB1/ADC12_IN9/TIM3_CH4</text>
<text x="94.5" y="71.3">PB2/BOOT1</text>
<text x="94.5" y="67.8">PB0/ADC12_IN8/TIM3_CH3</text>
<text x="126.4" y="71.3">PB14/SPI2_MISO/USART3_RTS/TIM1_CH2N</text>
<text x="133.7" y="67.8">PA8/USART1_CK/TIM1_CH1/MCO</text>
<text x="136.5" y="69.5">PB15/SPI2_MOSI/TIM1_CH3N</text>
<text x="159.2" y="67">29</text>
<text x="159.2" y="68.8">28</text>
<text x="159.2" y="70.5">27</text>
<text x="238.6" y="70.5">3</text>
<text x="238.6" y="68.8">1</text>
<text x="246.3" y="70.5">4</text>
<text x="246.3" y="68.8">2</text>
<text x="90.9" y="72.3">21</text>
<text x="90.9" y="74.1">22</text>
<text x="94.5" y="73.1">PB10/I2C2_SCL/USART3_TX</text>
<text x="94.5" y="74.9">PB11/I2C2_SDA/USART3_RX</text>
<text x="119.9" y="74.9">PB12/SPI2_NSS/I2C2_SMBA/USART3_CK/TIM1_BKIN</text>
<text x="127.1" y="73.1">PB13/SPI2_SCK/USART3_CTS/TIM1_CH1N</text>
<text x="159.2" y="72.3">26</text>
<text x="159.2" y="74.1">25</text>
<text x="201.6" y="74.5" transform="rotate(-90 201.6 74.5)">1</text>
<text x="205.1" y="74.5" transform="rotate(-90 205.1 74.5)">2</text>
<text x="238.6" y="75.9">9</text>
<text x="238.6" y="74.1">7</text>
<text x="238.6" y="72.3">5</text>
<text x="246.3" y="75.9">10</text>
<text x="246.3" y="74.1">8</text>
<text x="246.3" y="72.3">6</text>
<text x="114.1" y="82.6" transform="rotate(-90 114.1 82.6)">8</text>
<text x="114.8" y="79.9" transform="rotate(-90 114.8 79.9)">VSS_A</text>
<text x="117.6" y="83.4" transform="rotate(-90 117.6 83.4)">23</text>
<text x="118.4" y="79.9" transform="rotate(-90 118.4 79.9)">VSS_1</text>
<text x="119.4" y="83.4" transform="rotate(-90 119.4 83.4)">35</text>
<text x="120.2" y="79.9" transform="rotate(-90 120.2 79.9)">VSS_2</text>
<text x="121.2" y="83.4" transform="rotate(-90 121.2 83.4)">47</text>
<text x="122" y="79.9" transform="rotate(-90 122 79.9)">VSS_3</text>
<text x="192.2" y="83">5</text>
<text x="196.3" y="83.8">SYNC</text>
<text x="202.4" y="81" transform="rotate(-90 202.4 81)">VDD</text>
<text x="203.3" y="83.8">OUTA</text>
<text x="205.9" y="81.8" transform="rotate(-90 205.9 81.8)">VREF</text>
<text x="210.6" y="83">4</text>
<text x="192.2" y="84.8">6</text>
<text x="192.2" y="86.6">7</text>
<text x="196.3" y="85.6">SCLK</text>
<text x="196.3" y="87.4">DIN</text>
<text x="203.2" y="87.4">OUTB</text>
<text x="210.6" y="86.6">3</text>
<text x="202.4" y="92.4" transform="rotate(-90 202.4 92.4)">GND</text>
<text x="246.3" y="95.5">4</text>
<text x="246.3" y="93.8">5</text>
<text x="246.3" y="92">6</text>
<text x="201.6" y="96.5" transform="rotate(-90 201.6 96.5)">8</text>
<text x="246.3" y="100.9">1</text>
<text x="246.3" y="99.1">2</text>
<text x="246.3" y="97.3">3</text>
<text x="135.4" y="118.8">P2</text>
<text x="141.3" y="117">P1</text>
<text x="135.4" y="125.9">P5</text>
<text x="141.3" y="120.5">P3</text>
<text x="141.3" y="124.1">P4</text>
<text x="141.3" y="127.7">P6</text>
<text x="141.3" y="136.6">P1</text>
<text x="135.4" y="138.4">P2</text>
<text x="141.3" y="140.2">P3</text>
<text x="141.3" y="143.8">P4</text>
<text x="135.4" y="145.5">P5</text>
<text x="141.3" y="147.3">P6</text>
<text x="165" y="150.9">1</text>
<text x="165" y="152.7">2</text>
<text x="169.9" y="150.9">3</text>
<text x="169.9" y="152.7">4</text>
<text x="177.5" y="150.9">1</text>
<text x="177.5" y="152.7">2</text>
<text x="182.4" y="150.9">3</text>
<text x="182.4" y="152.7">4</text>
<text x="52" y="170.5">P3</text>
<text x="52" y="172.3">P2</text>
<text x="86" y="170.5">P3</text>
<text x="86" y="172.3">P2</text>
<text x="52" y="174.1">P1</text>
<text x="86" y="174.1">P1</text>
</g>
<text font-size="1.4" fill="#505050" x="194.7" y="95.8">DAC8552</text>
<text font-size="1.2" fill="#505050" x="162.5" y="38.6">grounded on v3.0 or above</text>
</svg>
